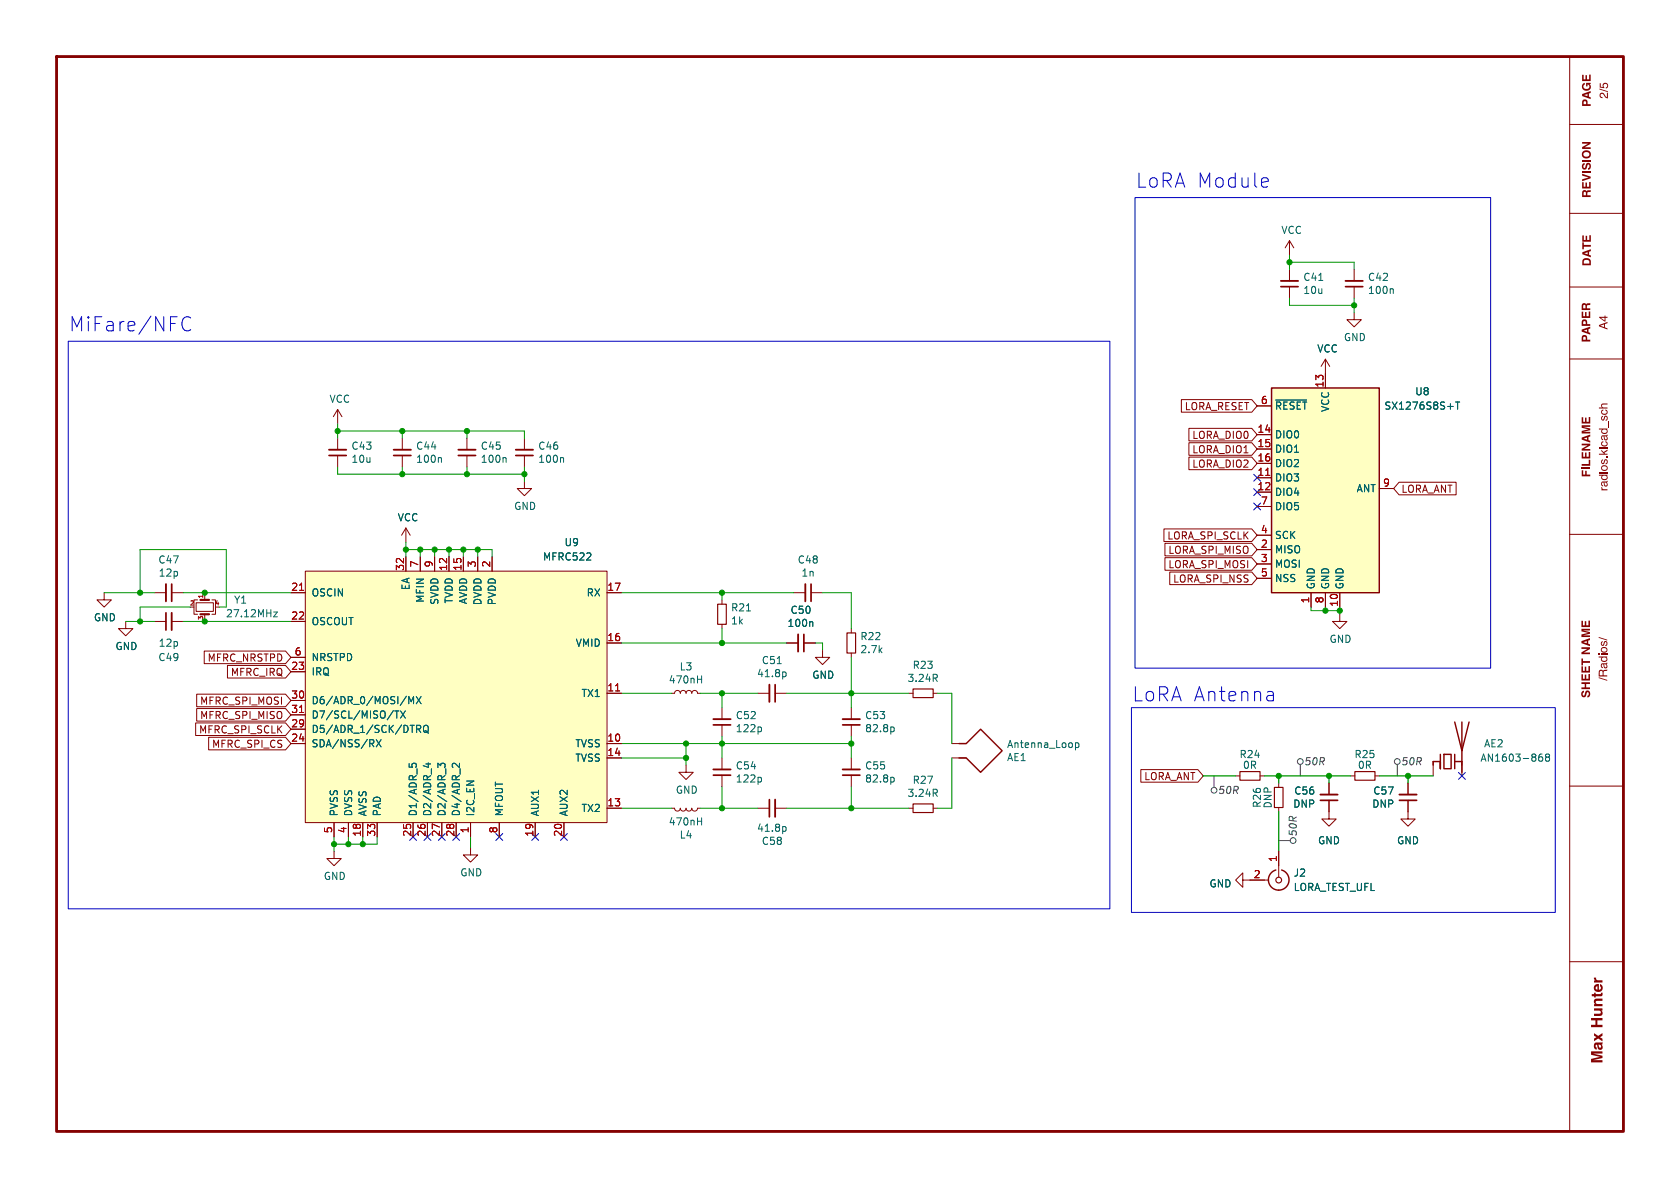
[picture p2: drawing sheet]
<svg xmlns="http://www.w3.org/2000/svg" width="297mm" height="210mm" viewBox="0 0 297 210" stroke-linecap="round" stroke-linejoin="round" font-family="sans-serif">
<path d="M10 10h277v190h-277z" fill="none" stroke="#840000" stroke-width=".5"/>
<g fill="none" stroke="#840000" stroke-width=".18">
<path d="M277.5 10v190M277.5 22h9.5M277.5 37.7h9.5M277.5 50.7h9.5M277.5 63.5h9.5M277.5 94.5h9.5M22.2 109.9v1.2h1.3l-1.3 1.3-1.2-1.3h1.2M140.3 104.8h2.1M143.4 104.8h2M145.4 114.9v1.3h1.3l-1.3 1.3-1.3-1.3h1.3M236.9 108.6v1.3h1.2l-1.2 1.2-1.3-1.2h1.3M168.3 134h2.5"/>
<path d="M168.3 131.4h2.5M277.5 139h9.5M83.2 149.9v1.2h1.3l-1.3 1.3-1.3-1.3h1.3M277.5 170h9.5"/>
</g>
<path d="M169.5 131.4h1.3l2.6-2.5 3.8 3.8-3.8 3.8-2.6-2.5h-1.3" fill="none" stroke="#840000" stroke-width=".25"/>
<path d="M190.1 131.3v1.3M190.1 131.4l.4-.1 .2 .2-.1 .6h-.5" fill="none" stroke="#006464" stroke-width=".18"/>
<path d="M143.4 103.3v3" fill="none" stroke="#840000" stroke-width=".3"/>
<path d="M142.4 103.3v3" fill="none" stroke="#840000" stroke-width=".33"/>
<path d="M224.8 68.6h19v36.2h-19z" fill="#ffffc2"/>
<path d="M224.8 68.6h19v36.2h-19zM225.6 153.8a1.81 1.81 0 0 0-1 2.8 1.81 1.81 0 0 0 2.9 0 1.81 1.81 0 0 0-.9-2.8" fill="none" stroke="#840000" stroke-width=".25"/>
<g fill="none" stroke="#840000" stroke-width=".18">
<path d="M228 42.5l-.8 1.3M228 42.5l.7 1.3M228 42.5v2.6M228 47.6v2.1M228 50.7v2M239.4 55.2v1.3h1.3l-1.3 1.3-1.3-1.3h1.3M239.4 47.6v2.1M239.4 50.7v2M59.7 72.4l-.8 1.3M59.7 72.4l.8 1.3M59.7 72.4v2.5M59.7 77.5v2"/>
<path d="M92.7 77.5v2M222.2 71.8h2.6M222.2 76.8h2.6M222.2 79.4h2.6M234.3 63.5v5.1M234.3 63.5l-.7 1.3M234.3 63.5l.8 1.3M59.7 80.5v2.1M71.8 93.3l-.8 1.3M71.8 93.3l.7 1.3M71.8 93.3v2.6M92.7 85.1v1.3h1.3l-1.3 1.2-1.3-1.2h1.3"/>
<path d="M92.7 80.5v2.1M222.2 81.9h2.6M222.2 84.5h2.6M222.2 87h2.6M222.2 89.5h2.6M222.2 94.6h2.6M222.2 97.2h2.6M222.2 99.7h2.6M243.8 86.4h2.6M27.3 104.8h2M30.4 104.8h2M127.6 106v.8"/>
<path d="M127.6 110.4v.7M139.1 113.7h2M142.1 113.7h2M150.5 111.1v.8M150.5 115.4v.8M222.2 102.2h2.6M231.8 104.8v2.5M234.3 104.8v2.5M236.9 104.8v2.5M118.7 122.6h.6l.1-.4 .4-.2 .3 .2 .2 .4 .1-.4 .4-.2 .3 .2 .2 .4 .1-.4 .4-.2 .4 .2 .1 .4 .1-.4 .4-.2 .4 .2 .1 .4h.5M121.3 135.3v1.2h1.3l-1.3 1.3-1.3-1.3h1.3M127.6 125.1v2"/>
<path d="M127.6 128.1v2.1M127.6 134v2M127.6 137v2.1M134 122.6h2M137 122.6h2.1M150.5 125.1v2M150.5 128.1v2.1M150.5 134v2M150.5 137v2.1M160.7 122.6h.7M165 122.6h.7M218.4 137.2h.8"/>
<path d="M222.8 137.2h.7M226.1 138.4v.8M234.9 138.4v2.1M238.8 137.2h.7M243.1 137.2h.7M248.9 138.4v2.1M118.7 142.9h.6l.1 .3 .4 .2 .3-.2 .2-.3 .1 .3 .4 .2 .3-.2 .2-.3 .1 .3 .4 .2 .4-.2 .1-.3 .2 .3 .3 .2 .4-.2 .1-.3h.5M134 142.9h2M137 142.9h2.1M160.7 142.9h.7M165 142.9h.7M219.7 155.6v1.2l-1.3-1.2 1.3-1.3v1.3h4.6"/>
<path d="M226.1 142.7v.8M226.1 150.5v4.6M234.9 141.5v3.3h-1.2l1.2 1.3 1.3-1.3h-1.3M248.9 141.5v2"/>
</g>
<g fill="none" stroke="#006464" stroke-width=".18">
<path d="M233.1 49.6h.8M246.1 51l.2 .2v.7M225.5 70.7h5.5M257.3 71.1h.8M257.7 71.1v1.2M99.5 80.9l.1 .2v.6M124 119.5v1.2M132 108h.7M137.4 117.3h.7M138.5 118.8h.4l.1 .2-.1 .5-.4 .1M143.5 109.9l.2 .2v.6M165.3 119.9l.4 .6"/>
<path d="M165.6 119.3l.1 .1-.1 .4M123.3 120.1h.7M134.4 128.5l.2 .3v.3l-.2 .3M134.4 137.4l.2 .2v.4l-.2 .2M157.6 128.5l.4 .1 .1 .2-.1 .4-.4 .2M157.6 137.4l.4 .1 .1 .1-.1 .5-.4 .1M165.6 139.6l.1 .2-.1 .3M123.3 145.2h.7M124 144.6v1.2M138.5 146.1l.4 .1 .1 .2-.1 .4-.4 .2M165.3 140.2l.4 .6"/>
</g>
<path d="M223.8 84h.7" fill="none" stroke="#a90000" stroke-width=".18"/>
<g fill="none" stroke="#840000" stroke-width=".3">
<path d="M226.4 50.7h3.1M237.9 50.7h3M58.2 80.5h3M91.2 80.5h3M30.4 103.3v3M142.1 112.1v3.1M126.1 128.1h3.1M126.1 137h3.1M137 121v3.1M149 128.1h3M149 137h3M136 141.4v3"/>
<path d="M233.4 141.5h3.1M247.4 141.5h3"/>
</g>
<g fill="none" stroke="#840000" stroke-width=".33">
<path d="M226.4 49.7h3.1M237.9 49.7h3M58.2 79.5h3M91.2 79.5h3M29.3 103.3v3M141.1 112.1v3.1M126.1 127.1h3.1M126.1 136h3.1M136 121v3.1M149 127.1h3M149 136h3M137 141.4v3"/>
<path d="M233.4 140.5h3.1M247.4 140.5h3"/>
</g>
<g fill="none" stroke="#840000" stroke-width=".2">
<path d="M126.9 106.8h1.5v3.6h-1.5zM149.7 111.9h1.6v3.5h-1.6zM161.4 121.8h3.6v1.5h-3.6zM219.2 136.4h3.6v1.5h-3.6zM225.3 139.2h1.5v3.5h-1.5zM239.5 136.4h3.6v1.5h-3.6zM161.4 142.1h3.6v1.5h-3.6z"/>
<circle cx="226.1" cy="155.6" r=".51"/>
</g>
<path d="M54 101h53.3v44.4h-53.3z" fill="#ffffc2"/>
<g fill="none" stroke="#840000" stroke-width=".18">
<path d="M71.1 77.5v2M82.5 77.5v2M208.9 70.6h12.4l.9 1.2-.9 1.1h-12.4zM210.2 75.7h11.1l.9 1.1-.9 1.1h-11.1zM210.2 78.3h11.1l.9 1.1-.9 1.1h-11.1zM222.2 71.8h2.6M222.2 76.8h2.6M222.2 79.4h2.6M234.3 66v2.6M71.1 80.5v2.1M71.8 98.4v2.6M74.3 98.4v2.6"/>
<path d="M76.8 98.4v2.6M79.4 98.4v2.6M81.9 98.4v2.6M82.5 80.5v2.1M84.5 98.4v2.6M87 98.4v2.6M205.8 93.5h15.5l.9 1.1-.9 1.1h-15.5zM205.9 98.6h15.4l.9 1.1-.9 1.1h-15.4zM205.9 96h15.4l.9 1.2-.9 1.1h-15.4zM210.2 80.8h11.1l.9 1.1-.9 1.1h-11.1zM222.2 81.9h2.6M222.2 84.5h2.6"/>
<path d="M222.2 87h2.6M222.2 89.5h2.6M222.2 94.6h2.6M222.2 97.2h2.6M222.2 99.7h2.6M243.8 86.4h2.6M247.3 85.2h10.1v2.3h-10.1l-.9-1.1zM18.4 104.8v1.2h1.3l-1.3 1.3-1.3-1.3h1.3M27.3 109.9h2M30.4 109.9h2M34.7 106.6h3v1.5h-3zM34.9 106h-.6v2.6h.6"/>
<path d="M36.1 115.1h14.4l.9 1.1-.9 1.1h-14.4zM36.2 104.8v1.2M36.2 108.6v1.3M37.5 106h.6v2.6h-.6M40.2 117.6h10.3l.9 1.1-.9 1.2h-10.3zM51.4 104.8h2.6M51.4 109.9h2.6M51.4 116.2h2.6M51.4 118.7h2.6M54 101h53.3v44.4h-53.3zM107.3 104.8h2.6M107.3 113.7h2.6"/>
<path d="M139.1 113.7h2M142.1 113.7h2M206.8 101.1h14.5l.9 1.1-.9 1.1h-14.5zM222.2 102.2h2.6M231.8 104.8v2.5M234.3 104.8v2.5M236.9 104.8v2.5M34.6 127.8h15.9l.9 1.1-.9 1.1h-15.9zM34.8 125.3h15.7l.9 1.1-.9 1.1h-15.7zM34.8 122.7h15.7l.9 1.1-.9 1.1h-15.7zM36.9 130.3h13.6l.9 1.1-.9 1.2h-13.6zM51.4 123.8h2.6"/>
<path d="M51.4 126.4h2.6M51.4 128.9h2.6M51.4 131.4h2.6M107.3 131.4h2.6M107.3 122.6h2.6M107.3 134h2.6M201.7 136h10.1l.9 1.2-.9 1.1h-10.1zM234.9 138.4v2.1M248.9 138.4v2.1M253.4 134.6v2.6M258.4 134.6v2.6M59.1 150.5v1.3h1.2l-1.2 1.2-1.3-1.2h1.3"/>
<path d="M59.1 145.4v2.6M61.6 145.4v2.6M64.1 145.4v2.6M66.7 145.4v2.6M73 145.4v2.6M75.6 145.4v2.6M78.1 145.4v2.6M80.6 145.4v2.6M83.2 145.4v2.6M88.3 145.4v2.6M94.6 145.4v2.6M99.7 145.4v2.6"/>
<path d="M107.3 142.9h2.6M221 155.6h2.5M226.1 150.5v2.5M234.9 141.5v2M248.9 141.5v3.3h-1.3l1.3 1.3 1.3-1.3h-1.3"/>
</g>
<path d="M223.8 84h.7M52.9 104.4h.8M52.9 125.9h.8M108.8 122.1h.8" fill="none" stroke="#a90000" stroke-width=".18"/>
<g fill="none" stroke="#006464" stroke-width=".18">
<path d="M225.5 70.7h5.5M257.3 71.1h.8M257.7 71.1v1.2M77.9 80.9l.1 .2v.6M89.3 80.9l.2 .2v.6M48.4 108.2h.6l-.6 .8h.6M143.5 109.9l.2 .2v.6M66.5 130.8l.9 1.2M67.4 130.8l-.9 1.2M69.5 125.6l-1 1.6M69.8 125.7h.7M70.1 125.7v1.2"/>
<path d="M70.8 125.7l.9 1.2M71.7 125.7l-.9 1.2M72.3 124.4v-1.3l.4 .9 .4-.9v1.3M72.3 135v.6M72.8 135.5v-.3l.3-.3 .4 .1 .1 .5M73.6 123.1l.8 1.3M73.7 128.9l.6-.1 .1-.2-.1-.3-.6-.1v1.3M74 128.9l.4 .6M74.4 123.1l-.8 1.3M74.9 128.4l.3-.2a.43 .43 0 0 1 .5 .4v.5a.42 .42 0 0 1-.4 .4 .42 .42 0 0 1-.4-.4zM75.1 129.2l.7 .4M75.3 135h.8"/>
<path d="M75.7 134.9v.8l-.9-.4M78.7 135.5v-.3l-.3-.3-.4 .1-.1 .3-.5-.4v.8M81.2 134.9v.8l-.9-.8-.3 .1v.5M272.1 133.9l.4-.1 .2 .2-.1 .5-.3 .1-.2-.2M272.6 133.3l-.3 .1-.2 .2M273.5 133.8l-.3-.2 .3-.3h.2l.2 .2-.2 .3M273.5 133.8l-.3 .3 .1 .3 .2 .2 .3-.1 .1-.2v-.2l-.2-.3M273.5 133.8h.2"/>
</g>
<path d="M69.6 80.5h3M81 80.5h3.1M29.3 108.3v3.1" fill="none" stroke="#840000" stroke-width=".3"/>
<path d="M69.6 79.5h3M81 79.5h3.1M30.4 108.3v3.1" fill="none" stroke="#840000" stroke-width=".33"/>
<path d="M35.4 106h1.6M35.4 108.6h1.6" fill="none" stroke="#840000" stroke-width=".38"/>
<path d="M254.6 133.4v2.5v-1.3h-1.2v.7M255.3 133.4h1.2v2.5h-1.2zM257.2 127.6l1.2 5.1 1.3-5.1M257.2 134.6h1.2M257.2 133.4v2.5M258.4 127.6v8.9" fill="none" stroke="#840000" stroke-width=".25"/>
<g fill="none" stroke="#484848" stroke-width=".18">
<path d="M214.6 137.2v2M229.9 135.1v2.1M247 135.1v2.1M226.1 148.6h2"/>
<circle cx="214.6" cy="139.7" r=".51"/>
<circle cx="229.9" cy="134.6" r=".51"/>
<circle cx="247" cy="134.6" r=".51"/>
<circle cx="228.6" cy="148.6" r=".51"/>
</g>
<path d="M212.7 137.2h5.7M223.5 137.2h15.3M226.1 137.2v1.2M234.9 137.2v1.2M243.8 137.2h9.6M248.9 137.2v1.2M226.1 143.5v7" fill="none" stroke="#009600" stroke-width=".23"/>
<g fill="none" stroke="#009600" stroke-width=".18">
<path d="M228 46.4h11.4v1.2M228 52.7v1.3h11.4M228 45.1v2.5M239.4 52.7v2.5M59.7 74.9v2.6M59.7 76.2h33v1.3M71.1 76.2v1.3M82.5 76.2v1.3M59.7 82.6v1.2h33M71.1 82.6v1.2M71.8 97.2h15.2v1.2M71.8 95.9v2.5"/>
<path d="M74.3 97.2v1.2M76.8 97.2v1.2M79.4 97.2v1.2M81.9 97.2v1.2M82.5 82.6v1.2M84.5 97.2v1.2M92.7 82.6v2.5M18.4 104.8h8.9M22.2 109.9h5.1M24.8 104.8v-7.6h15.2v10.1h-1.3M32.4 104.8h19M32.4 109.9h19"/>
<path d="M33.7 107.3h-8.9v2.6M109.9 113.7h29.2M109.9 104.8h30.4M127.6 104.8v1.2M127.6 111.1v2.6M144.1 113.7h1.3v1.2M145.4 104.8h5.1v6.3M150.5 116.2v8.9M231.8 107.3v.7h5.1M234.3 107.3v.7M236.9 107.3v1.3M109.9 134h11.4"/>
<path d="M109.9 131.4h40.6M109.9 122.6h8.8M121.3 131.4v3.9M123.8 122.6h10.2M127.6 122.6v2.5M127.6 130.2v3.8M127.6 139.1v3.8M139.1 122.6h21.6M150.5 130.2v3.8M150.5 139.1v3.8M165.7 122.6h2.6v8.8M168.3 134v8.9h-2.6"/>
<path d="M59.1 148v2.5M61.6 148v1.2M64.1 148v1.2M66.7 148v1.2h-7.6M83.2 148v1.9M109.9 142.9h8.8M123.8 142.9h10.2M139.1 142.9h21.6"/>
</g>
<g fill="none" stroke="#000084" stroke-width=".18">
<path d="M221.6 88.9l1.3 1.2M221.6 86.4l1.3 1.2M221.6 83.8l1.3 1.3M222.9 88.9l-1.3 1.2M222.9 86.4l-1.3 1.2M222.9 83.8l-1.3 1.3M257.8 136.6l1.3 1.2M259.1 136.6l-1.3 1.2M72.4 147.3l1.2 1.3M73.6 147.3l-1.2 1.3M75 147.3l1.2 1.3M76.2 147.3l-1.2 1.3"/>
<path d="M77.5 147.3l1.2 1.3M78.7 147.3l-1.2 1.3M80 147.3l1.3 1.3M81.3 147.3l-1.3 1.3M87.7 147.3l1.2 1.3M88.9 147.3l-1.2 1.3M94 147.3l1.2 1.3M95.2 147.3l-1.2 1.3M99.1 147.3l1.2 1.3M100.3 147.3l-1.2 1.3"/>
</g>
<path d="M200.7 34.9h62.8v83.2h-62.8zM223.9 31.4l.2 .1 .1 .5-1.2 .3M224.1 33l-.2 .1M33.7 56.2a.93 .93 0 0 0-1.1-.1 .93 .93 0 0 0-.4 1 1.06 1.06 0 0 0 .3 1.1 1.06 1.06 0 0 0 1.1 .2l.1-.1M12.1 60.3h184.1v100.4h-184.1zM200 125.1h75v36.2h-75zM224.8 122.2l.3 .4v1.3M225.1 123.8l-.2 .1M225.1 122.8l-.2 .1" fill="none" stroke="#0000c2" stroke-width=".18"/>
<g fill="#009600" stroke="#009600" stroke-width=".18">
<circle cx="127.6" cy="142.9" r=".46"/>
<circle cx="127.6" cy="113.7" r=".46"/>
<circle cx="150.5" cy="122.6" r=".46"/>
<circle cx="127.6" cy="122.6" r=".46"/>
<circle cx="127.6" cy="131.4" r=".46"/>
<circle cx="150.5" cy="131.4" r=".46"/>
<circle cx="150.5" cy="142.9" r=".46"/>
<circle cx="59.7" cy="76.2" r=".46"/>
<circle cx="71.8" cy="97.2" r=".46"/>
<circle cx="74.3" cy="97.2" r=".46"/>
<circle cx="76.8" cy="97.2" r=".46"/>
<circle cx="82.5" cy="76.2" r=".46"/>
<circle cx="82.5" cy="83.8" r=".46"/>
<circle cx="81.9" cy="97.2" r=".46"/>
<circle cx="79.4" cy="97.2" r=".46"/>
<circle cx="84.5" cy="97.2" r=".46"/>
<circle cx="71.1" cy="76.2" r=".46"/>
<circle cx="71.1" cy="83.8" r=".46"/>
<circle cx="121.3" cy="134" r=".46"/>
<circle cx="121.3" cy="131.4" r=".46"/>
<circle cx="24.8" cy="109.9" r=".46"/>
<circle cx="248.9" cy="137.2" r=".46"/>
<circle cx="234.9" cy="137.2" r=".46"/>
<circle cx="226.1" cy="137.2" r=".46"/>
<circle cx="92.7" cy="83.8" r=".46"/>
<circle cx="24.8" cy="104.8" r=".46"/>
<circle cx="36.2" cy="104.8" r=".46"/>
<circle cx="228" cy="46.4" r=".46"/>
<circle cx="239.4" cy="54" r=".46"/>
<circle cx="236.9" cy="108" r=".46"/>
<circle cx="234.3" cy="108" r=".46"/>
<circle cx="127.6" cy="104.8" r=".46"/>
<circle cx="36.2" cy="109.9" r=".46"/>
<circle cx="59.1" cy="149.2" r=".46"/>
<circle cx="61.6" cy="149.2" r=".46"/>
<circle cx="64.1" cy="149.2" r=".46"/>
</g>
<g font-size="3.5" fill="#0000c2">
<text x="200.7" y="33.4">LoRA Module</text>
<text x="12.1" y="58.8">MiFare/NFC</text>
<text x="200" y="124.2">LoRA Antenna</text>
</g>
<text font-size="2.8" fill="#840000" x="283.9" y="188" transform="rotate(-90 283.9 188)">Max Hunter</text>
<g font-size="2.1" fill="#840000">
<text x="284.7" y="17.5" transform="rotate(-90 284.7 17.5)">2/5</text>
<text x="281.6" y="18.9" transform="rotate(-90 281.6 18.9)">PAGE</text>
<text x="281.6" y="35" transform="rotate(-90 281.6 35)">REVISION</text>
<text x="281.7" y="47.1" transform="rotate(-90 281.7 47.1)">DATE</text>
<text x="284.6" y="58.3" transform="rotate(-90 284.6 58.3)">A4</text>
<text x="281.6" y="60.5" transform="rotate(-90 281.6 60.5)">PAPER</text>
<text x="281.6" y="84.4" transform="rotate(-90 281.6 84.4)">FILENAME</text>
<text x="284.6" y="86.8" transform="rotate(-90 284.6 86.8)">radios.kicad_sch</text>
<text x="281.5" y="123.4" transform="rotate(-90 281.5 123.4)">SHEET NAME</text>
<text x="284.6" y="120.3" transform="rotate(-90 284.6 120.3)">/Radios/</text>
</g>
<g font-size="1.8" fill="#006464">
<text x="226.4" y="41.6">VCC</text>
<text x="230.3" y="49.9">C41</text>
<text x="230.3" y="52.2">10u</text>
<text x="241.7" y="52.2">100n</text>
<text x="241.7" y="49.9">C42</text>
<text x="232.8" y="62.5">VCC</text>
<text x="237.5" y="60.5">GND</text>
<text x="58.2" y="71.4">VCC</text>
<text x="250.1" y="70.1">U8</text>
<text x="225.3" y="72.6">~{RESET}</text>
<text x="225.3" y="77.7">DIO0</text>
<text x="235.2" y="72.9" transform="rotate(-90 235.2 72.9)">VCC</text>
<text x="244.6" y="72.6">SX1276S8S+T</text>
<text x="62" y="79.7">C43</text>
<text x="62" y="82">10u</text>
<text x="73.5" y="82">100n</text>
<text x="73.5" y="79.7">C44</text>
<text x="84.9" y="82">100n</text>
<text x="84.9" y="79.7">C45</text>
<text x="95.1" y="82">100n</text>
<text x="95.1" y="79.7">C46</text>
<text x="225.3" y="80.2">DIO1</text>
<text x="225.3" y="82.8">DIO2</text>
<text x="225.3" y="85.3">DIO3</text>
<text x="225.3" y="87.9">DIO4</text>
<text x="239.7" y="87.2">ANT</text>
<text x="70.2" y="92.4">VCC</text>
<text x="90.8" y="90.3">GND</text>
<text x="225.3" y="90.4">DIO5</text>
<text x="225.3" y="95.5">SCK</text>
<text x="27.9" y="99.8">C47</text>
<text x="95.9" y="99.3">MFRC522</text>
<text x="99.7" y="96.7">U9</text>
<text x="140.9" y="99.8">C48</text>
<text x="225.3" y="98">MISO</text>
<text x="225.3" y="100.6">MOSI</text>
<text x="28" y="102.1">12p</text>
<text x="41.3" y="106.9">Y1</text>
<text x="55" y="105.6">OSCIN</text>
<text x="72.6" y="104.4" transform="rotate(-90 72.6 104.4)">EA</text>
<text x="75.2" y="106.7" transform="rotate(-90 75.2 106.7)">MFIN</text>
<text x="77.7" y="107" transform="rotate(-90 77.7 107)">SVDD</text>
<text x="80.2" y="106.8" transform="rotate(-90 80.2 106.8)">TVDD</text>
<text x="82.8" y="106.9" transform="rotate(-90 82.8 106.9)">AVDD</text>
<text x="85.3" y="107.1" transform="rotate(-90 85.3 107.1)">DVDD</text>
<text x="87.9" y="107.1" transform="rotate(-90 87.9 107.1)">PVDD</text>
<text x="103.6" y="105.6">RX</text>
<text x="141.6" y="102.1">1n</text>
<text x="225.3" y="103.1">NSS</text>
<text x="232.6" y="104.3" transform="rotate(-90 232.6 104.3)">GND</text>
<text x="235.2" y="104.3" transform="rotate(-90 235.2 104.3)">GND</text>
<text x="237.7" y="104.3" transform="rotate(-90 237.7 104.3)">GND</text>
<text x="16.5" y="110">GND</text>
<text x="39.9" y="109.3">27.12MHz</text>
<text x="55" y="110.7">OSCOUT</text>
<text x="129.1" y="108.3">R21</text>
<text x="129.1" y="110.6">1k</text>
<text x="139.1" y="111">100n</text>
<text x="139.7" y="108.7">C50</text>
<text x="152" y="113.4">R22</text>
<text x="234.9" y="113.8">GND</text>
<text x="20.3" y="115.1">GND</text>
<text x="27.9" y="117.1">C49</text>
<text x="28" y="114.5">12p</text>
<text x="55" y="117.1">NRSTPD</text>
<text x="55" y="119.6">IRQ</text>
<text x="101.7" y="114.5">VMID</text>
<text x="120.1" y="118.7">L3</text>
<text x="133.7" y="119.9">41.8p</text>
<text x="134.6" y="117.6">C51</text>
<text x="152" y="115.7">2.7k</text>
<text x="161.2" y="118.4">R23</text>
<text x="55" y="124.7">D6/ADR_0/MOSI/MX</text>
<text x="102.7" y="123.4">TX1</text>
<text x="118.1" y="121">470nH</text>
<text x="143.5" y="120.2">GND</text>
<text x="160.3" y="120.8">3.24R</text>
<text x="55" y="127.2">D7/SCL/MISO/TX</text>
<text x="55" y="129.8">D5/ADR_1/SCK/DTRQ</text>
<text x="130" y="129.6">122p</text>
<text x="130" y="127.3">C52</text>
<text x="152.8" y="129.6">82.8p</text>
<text x="152.8" y="127.3">C53</text>
<text x="55" y="132.3">SDA/NSS/RX</text>
<text x="101.6" y="132.3">TVSS</text>
<text x="101.6" y="134.8">TVSS</text>
<text x="130" y="136.2">C54</text>
<text x="152.8" y="136.2">C55</text>
<text x="177.9" y="134.7">AE1</text>
<text x="177.9" y="132.4">Antenna_Loop</text>
<text x="219" y="134.2">R24</text>
<text x="219.6" y="136.1">0R</text>
<text x="239.4" y="134.2">R25</text>
<text x="240" y="136.1">0R</text>
<text x="261.6" y="134.8">AN1603-868</text>
<text x="262.3" y="132.3">AE2</text>
<text x="102.7" y="143.7">TX2</text>
<text x="119.4" y="140.5">GND</text>
<text x="130" y="138.5">122p</text>
<text x="152.8" y="138.5">82.8p</text>
<text x="160.3" y="141.1">3.24R</text>
<text x="161.2" y="138.8">R27</text>
<text x="223.1" y="142.9" transform="rotate(-90 223.1 142.9)">R26</text>
<text x="225" y="143" transform="rotate(-90 225 143)">DNP</text>
<text x="228.5" y="143">DNP</text>
<text x="228.7" y="140.7">C56</text>
<text x="242.5" y="143">DNP</text>
<text x="242.7" y="140.7">C57</text>
<text x="59.9" y="144.4" transform="rotate(-90 59.9 144.4)">PVSS</text>
<text x="62.5" y="144.4" transform="rotate(-90 62.5 144.4)">DVSS</text>
<text x="65" y="144.4" transform="rotate(-90 65 144.4)">AVSS</text>
<text x="67.5" y="144.4" transform="rotate(-90 67.5 144.4)">PAD</text>
<text x="73.9" y="144.4" transform="rotate(-90 73.9 144.4)">D1/ADR_5</text>
<text x="76.4" y="144.4" transform="rotate(-90 76.4 144.4)">D2/ADR_4</text>
<text x="79" y="144.4" transform="rotate(-90 79 144.4)">D2/ADR_3</text>
<text x="81.5" y="144.4" transform="rotate(-90 81.5 144.4)">D4/ADR_2</text>
<text x="84" y="144.4" transform="rotate(-90 84 144.4)">I2C_EN</text>
<text x="89.1" y="144.4" transform="rotate(-90 89.1 144.4)">MFOUT</text>
<text x="95.5" y="144.4" transform="rotate(-90 95.5 144.4)">AUX1</text>
<text x="100.6" y="144.4" transform="rotate(-90 100.6 144.4)">AUX2</text>
<text x="118.1" y="146.1">470nH</text>
<text x="120.1" y="148.4">L4</text>
<text x="133.7" y="147.2">41.8p</text>
<text x="134.6" y="149.6">C58</text>
<text x="232.9" y="149.5">GND</text>
<text x="246.9" y="149.5">GND</text>
<text x="57.1" y="155.8">GND</text>
<text x="81.3" y="155.1">GND</text>
<text x="228.6" y="155.2">J2</text>
<text x="213.7" y="157.1">GND</text>
<text x="228.6" y="157.7">LORA_TEST_UFL</text>
</g>
<g font-size="1.8" fill="#a90000">
<text x="222.8" y="71.5">6</text>
<text x="234.1" y="68.6" transform="rotate(-90 234.1 68.6)">13</text>
<text x="222.2" y="76.6">14</text>
<text x="222.2" y="79.1">15</text>
<text x="222.2" y="81.7">16</text>
<text x="222.2" y="84.2">11</text>
<text x="222.2" y="86.7">12</text>
<text x="222.8" y="89.3">7</text>
<text x="244.4" y="86.1">9</text>
<text x="222.8" y="94.4">4</text>
<text x="71.5" y="101" transform="rotate(-90 71.5 101)">32</text>
<text x="74" y="100.4" transform="rotate(-90 74 100.4)">7</text>
<text x="76.6" y="100.4" transform="rotate(-90 76.6 100.4)">9</text>
<text x="79.1" y="101" transform="rotate(-90 79.1 101)">12</text>
<text x="81.7" y="101" transform="rotate(-90 81.7 101)">15</text>
<text x="84.2" y="100.4" transform="rotate(-90 84.2 100.4)">3</text>
<text x="86.7" y="100.4" transform="rotate(-90 86.7 100.4)">2</text>
<text x="222.8" y="96.9">2</text>
<text x="222.8" y="99.4">3</text>
<text x="222.8" y="102">5</text>
<text x="51.4" y="104.5">21</text>
<text x="107.3" y="104.5">17</text>
<text x="231.5" y="106.8" transform="rotate(-90 231.5 106.8)">1</text>
<text x="234.1" y="106.8" transform="rotate(-90 234.1 106.8)">8</text>
<text x="236.6" y="107.4" transform="rotate(-90 236.6 107.4)">10</text>
<text x="51.4" y="109.6">22</text>
<text x="107.3" y="113.4">16</text>
<text x="51.4" y="118.5">23</text>
<text x="52" y="116">6</text>
<text x="51.4" y="123.6">30</text>
<text x="107.3" y="122.3">11</text>
<text x="51.4" y="126.1">31</text>
<text x="51.4" y="128.7">29</text>
<text x="51.4" y="131.2">24</text>
<text x="107.3" y="131.2">10</text>
<text x="107.3" y="133.7">14</text>
<text x="107.3" y="142.6">13</text>
<text x="58.8" y="147.4" transform="rotate(-90 58.8 147.4)">5</text>
<text x="61.3" y="147.4" transform="rotate(-90 61.3 147.4)">4</text>
<text x="63.9" y="148" transform="rotate(-90 63.9 148)">18</text>
<text x="66.4" y="148" transform="rotate(-90 66.4 148)">33</text>
<text x="72.8" y="148" transform="rotate(-90 72.8 148)">25</text>
<text x="75.3" y="148" transform="rotate(-90 75.3 148)">26</text>
<text x="77.9" y="148" transform="rotate(-90 77.9 148)">27</text>
<text x="80.4" y="148" transform="rotate(-90 80.4 148)">28</text>
<text x="82.9" y="147.4" transform="rotate(-90 82.9 147.4)">1</text>
<text x="88" y="147.4" transform="rotate(-90 88 147.4)">8</text>
<text x="94.4" y="148" transform="rotate(-90 94.4 148)">19</text>
<text x="99.4" y="148" transform="rotate(-90 99.4 148)">20</text>
<text x="221.5" y="155.3">2</text>
<text x="225.8" y="152.5" transform="rotate(-90 225.8 152.5)">1</text>
</g>
<g font-size="1.8" fill="#840000">
<text x="209.3" y="72.7">LORA_RESET</text>
<text x="210.7" y="77.8">LORA_DIO0</text>
<text x="210.7" y="80.3">LORA_DIO1</text>
<text x="210.7" y="82.9">LORA_DIO2</text>
<text x="247.6" y="87.3">LORA_ANT</text>
<text x="206.3" y="95.6">LORA_SPI_SCLK</text>
<text x="206.4" y="100.6">LORA_SPI_MOSI</text>
<text x="206.4" y="98.1">LORA_SPI_MISO</text>
<text x="207.3" y="103.2">LORA_SPI_NSS</text>
<text x="36.6" y="117.2">MFRC_NRSTPD</text>
<text x="40.7" y="119.7">MFRC_IRQ</text>
<text x="35.3" y="124.8">MFRC_SPI_MOSI</text>
<text x="35.1" y="129.9">MFRC_SPI_SCLK</text>
<text x="35.3" y="127.3">MFRC_SPI_MISO</text>
<text x="37.4" y="132.4">MFRC_SPI_CS</text>
<text x="202.2" y="138.1">LORA_ANT</text>
</g>
<g font-size="1.8" fill="#484848">
<text x="230.5" y="135.5">50R</text>
<text x="247.6" y="135.5">50R</text>
<text x="215.2" y="140.6">50R</text>
<text x="229.5" y="148" transform="rotate(-90 229.5 148)">50R</text>
</g>
<g font-size="1.1" fill="#a90000">
<text x="33.5" y="107.1">2</text>
<text x="35.9" y="105.9" transform="rotate(-90 35.9 105.9)">1</text>
<text x="37.9" y="107.1">4</text>
<text x="35.9" y="109.7" transform="rotate(-90 35.9 109.7)">3</text>
</g>
</svg>
